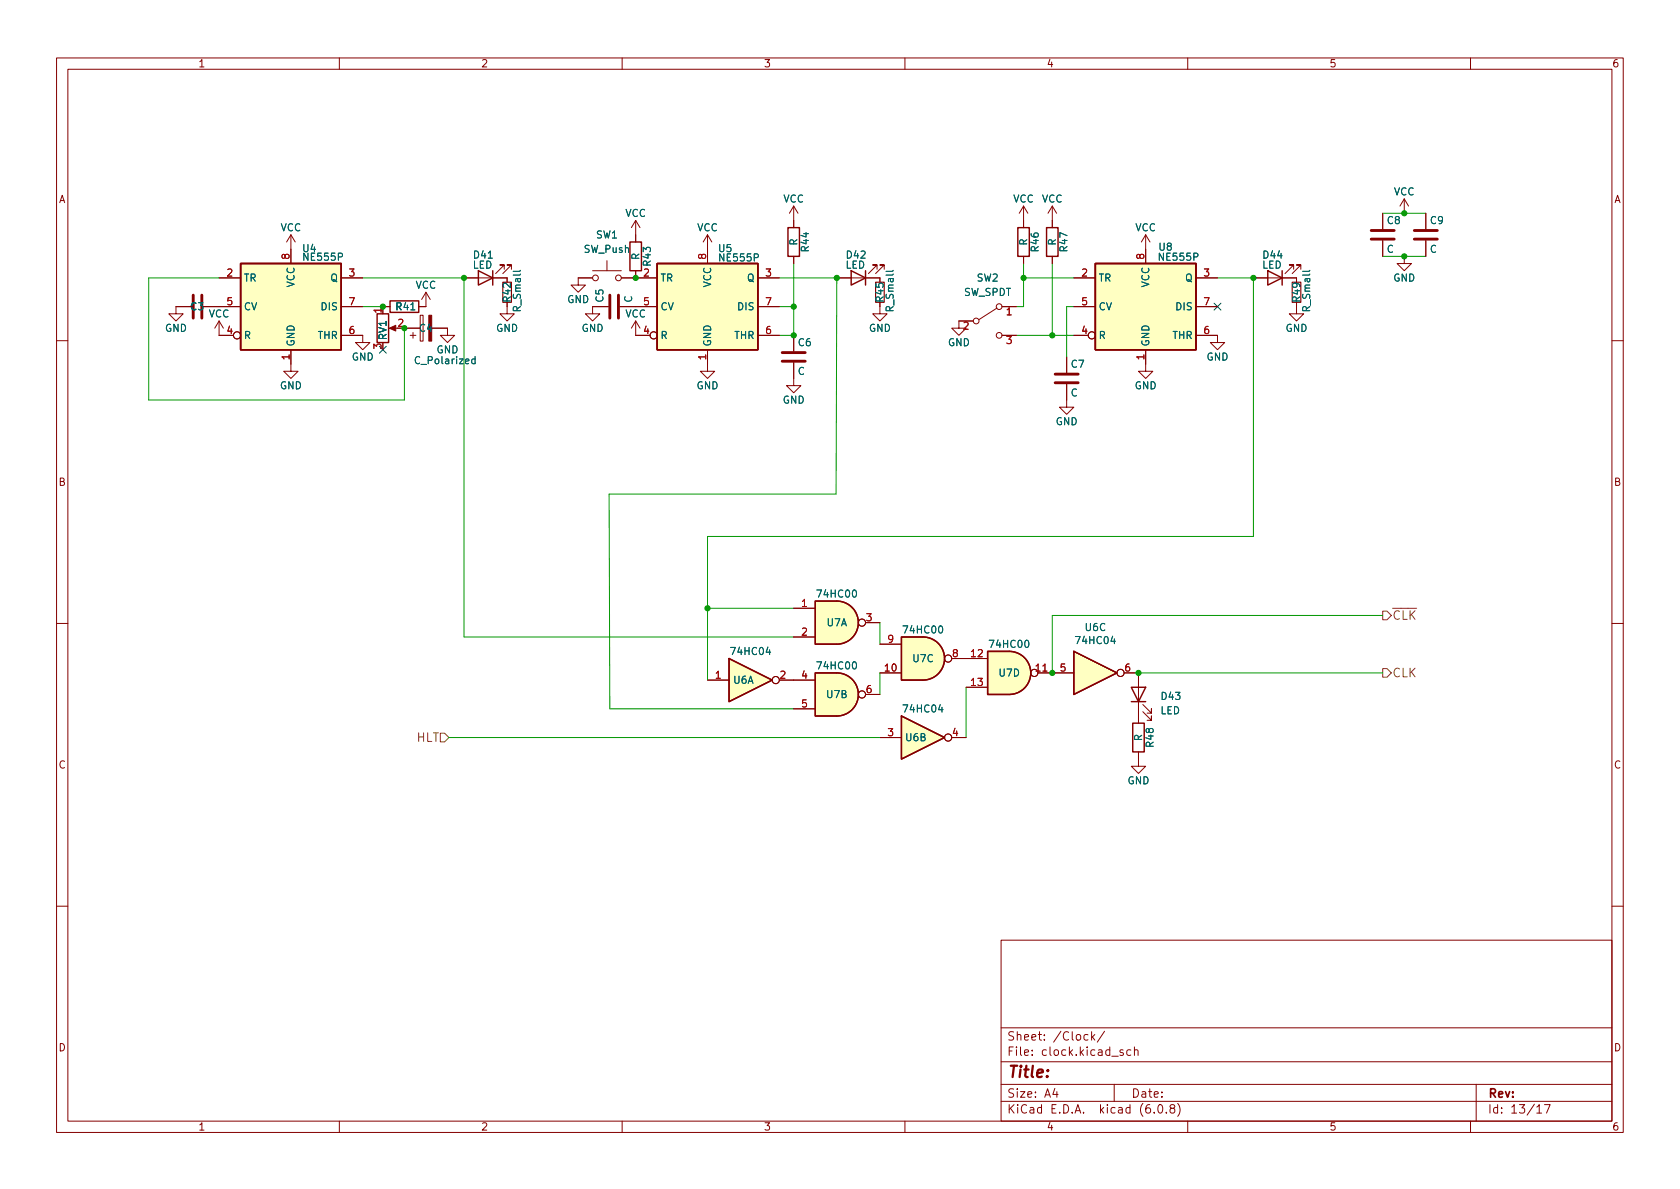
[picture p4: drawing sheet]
<svg xmlns="http://www.w3.org/2000/svg" width="297mm" height="210mm" viewBox="0 0 297 210" stroke-linecap="round" stroke-linejoin="round" font-family="sans-serif">
<g fill="none" stroke="#840000" stroke-width=".18">
<path d="M10 10.2h277v190.1h-277zM12 12.2h273v186.1h-273zM60 10.2v2M110 10.2v2M160 10.2v2M210 10.2v2M260 10.2v2M112.4 39v3.8M112.4 39l-.8 1.3M112.4 39l.8 1.3M140.3 36.4v3.9M140.3 36.4l-.7 1.3"/>
<path d="M140.3 36.4l.8 1.3M181 36.4v3.9M181 36.4l-.8 1.3M181 36.4l.7 1.3M186.1 36.4v3.9M186.1 36.4l-.8 1.3M186.1 36.4l.7 1.3M244.5 37.7v2.8M248.3 35.2l-.8 1.2M248.3 35.2v2.5M248.3 35.2l.7 1.2M252.1 37.7v2.8"/>
<path d="M33.9 54.2h-2.8v1.3h1.3l-1.3 1.3-1.3-1.3h1.3M35.9 54.2h6.6M38.7 56.8l-.7 1.2M38.7 56.8v2.5h2.6M38.7 56.8l.8 1.2M38.7 49.1h3.8M51.4 41.5l-.7 1.3M51.4 41.5v5.1M51.4 41.5l.8 1.3M60.3 59.3h3.8v1.3h1.3l-1.3 1.2-1.2-1.2h1.2M60.3 54.2h3.8M60.3 49.1h3.8"/>
<path d="M67.7 54.2h1.3M69.2 58h1M71.5 58h2.8M72.5 59.3h1M73 58.8v1M74.3 55.7h.5v4.6h-.5zM75.3 51.7v2.5h-1.3M75.3 51.7l-.8 1.3M75.3 51.7l.8 1.3M76.3 58h2.8v1.3h1.3l-1.3 1.3-1.2-1.3h1.2M82 49.1h7.7v.8M89.2 47.6v-.7h-.8h.8l-1.6 1.5"/>
<path d="M89.7 53.5v2h1.2l-1.2 1.3-1.3-1.3h1.3M90.4 47.6v-.7h-.7h.7l-1.5 1.5M104.8 49.1h-2.6v1.3h1.3l-1.3 1.3-1.2-1.3h1.2M104.8 47.9h5.1M107.3 46.1v1.8M107.6 54.2h-2.8v1.3h1.2l-1.2 1.3-1.3-1.3h1.3M109.6 54.2h6.6M109.9 49.1h6.3M112.4 56.8v2.5h2.5M112.4 47.9v1.2M112.4 56.8l-.8 1.2M112.4 56.8l.8 1.2"/>
<path d="M125.1 41.5v5.1M125.1 41.5l-.8 1.3M125.1 41.5l.8 1.3M134 54.2h3.8M134 59.3h3.8M134 49.1h3.8M140.3 45.3v1.3M140.3 59.3v2.8M148 49.1h7.6v.8M155.1 47.6v-.7h-.8h.8l-1.6 1.5M155.6 53.5v2h1.2l-1.2 1.3-1.3-1.3h1.3M156.3 47.6v-.7h-.7h.7l-1.5 1.5"/>
<path d="M172.1 56.8h-2.6v1.2h1.3l-1.3 1.3-1.2-1.3h1.2M176.3 54.5l-3.2 2M177.2 54.2h2.5M177.2 59.3h2.5M181 45.3v1.3M186.1 45.3v1.3M189.9 54.2h3.8M189.9 59.3h2.5M189.9 49.1h3.8M202.6 41.5v5.1M202.6 41.5l-.8 1.3M202.6 41.5l.7 1.3"/>
<path d="M211.5 59.3h3.8v1.3h1.2l-1.2 1.2-1.3-1.2h1.3M211.5 54.2h3.8M211.5 49.1h3.8M221.6 49.1h7.6v.8M228.7 47.6v-.7h-.7h.7l-1.5 1.5M229.2 53.5v2h1.3l-1.3 1.3-1.2-1.3h1.2M230 47.6v-.7h-.8h.8l-1.5 1.5M244.5 42.5v2.8M248.3 45.3v1.3h1.3l-1.3 1.3-1.3-1.3h1.3M252.1 42.5v2.8M10 60.2h2M51.4 61.8v3.9h1.3l-1.3 1.2-1.2-1.2h1.2"/>
<path d="M125.1 61.8v3.9h1.3l-1.3 1.2-1.3-1.2h1.3M140.3 64.1v4.1h1.3l-1.3 1.3-1.2-1.3h1.2M188.6 67.9v4.1h1.3l-1.3 1.3-1.3-1.3h1.3M188.6 63.1v2.8M202.6 61.8v3.9h1.2l-1.2 1.2-1.3-1.2h1.3M285 60.2h2M10 110.2h2M140.3 107.6h3.8M140.3 112.6h3.8M153 110.1h2.6M155.6 119h3.8M155.6 113.9h3.8"/>
<path d="M168.3 116.5h6.3M183.5 119h6.4M198.8 119h2.5v8.9M285 110.2h2M125.1 120.3h3.8M137.8 120.3h6.3M140.3 125.3h3.8M153 122.8h2.6M155.6 130.4h3.8M168.3 130.4h2.5M170.8 121.5h3.8M201.3 133v2.5h1.3l-1.3 1.3-1.3-1.3h1.3"/>
<path d="M202.1 125.9l1.5 1.5v-.8v.8h-.8M202.1 124.6l1.5 1.5v-.8v.8h-.8M10 160.2h2M177 166.3h108v32h-108zM285 160.2h2M60 198.3v2M110 198.3v2M160 198.3v2M177 194.8h108M177 191.8h108M177 187.8h108M177 181.8h108"/>
<path d="M186.5 192.5l-.4 1h1M186.9 193v1M192.4 183l-.5-.1-.3 .3v.4l.2 .3h.6M193 182.4v1.5M193.1 183.4l.5 .5M193.6 182.9l-.6 .6M195.3 182.4l-1.3 1.9M197 191.8v3M198.6 185.7l-.4-.1-.2 .2 .1 .3 .5 .1v.4h-.6M199.9 185.7l-.4-.1-.3 .3v.4l.2 .3h.5M200.6 185.8l.2-.2 .3 .1 .1 .9M200.6 185.1v1.5"/>
<path d="M204.1 196.7v.1M204.9 195.4l.2-.1a.81 .81 0 0 1 .6 .7 .81 .81 0 0 1-.3 .8h-.2a.81 .81 0 0 1-.6-.6 .81 .81 0 0 1 .3-.8zM206.2 196.7v.1M207.1 196l-.2-.3v-.2l.2-.2 .5 .1 .1 .2-.1 .2-.6 .2-.1 .3v.4l.2 .1h.5l.1-.3-.1-.4-.2-.1M208.2 195.1a1.72 1.72 0 0 1 0 2.3M210 198.3v2M260 198.3v2M261 191.8v6.5M271.7 195.8l.5-.5v1.5M271.7 196.8h.9M273.1 195.3h1l-.7 1.5"/>
<circle cx="41.9" cy="59.3" r=".63"/>
<circle cx="105.3" cy="49.1" r=".51"/>
<circle cx="109.3" cy="49.1" r=".51"/>
<circle cx="115.6" cy="59.3" r=".63"/>
<circle cx="172.6" cy="56.8" r=".51"/>
<circle cx="176.7" cy="59.3" r=".51"/>
<circle cx="176.7" cy="54.2" r=".51"/>
<circle cx="193" cy="59.3" r=".63"/>
<circle cx="152.4" cy="110.1" r=".63"/>
<circle cx="167.6" cy="116.5" r=".63"/>
<circle cx="182.9" cy="119" r=".63"/>
<circle cx="198.1" cy="119" r=".63"/>
<circle cx="137.2" cy="120.3" r=".63"/>
<circle cx="152.4" cy="122.8" r=".63"/>
<circle cx="167.6" cy="130.4" r=".63"/>
</g>
<g fill="#ffffc2" stroke="#ffffc2" stroke-width=".18">
<path d="M189.9 115.2l7.6 3.8-7.6 3.8z"/>
<path d="M159.4 126.6l7.6 3.8-7.6 3.8z"/>
<path d="M148 119a3.8 3.8 0 0 1 3.8 3.8 3.8 3.8 0 0 1-3.8 3.8z"/>
<path d="M144.1 119h3.9v7.6h-3.9z"/>
<path d="M163.2 112.6a3.8 3.8 0 0 1 3.8 3.9 3.8 3.8 0 0 1-3.8 3.8z"/>
<path d="M159.4 112.6h3.8v7.7h-3.8z"/>
<path d="M128.9 116.5l7.6 3.8-7.6 3.8z"/>
<path d="M116.2 46.6h17.8v15.2h-17.8z"/>
<path d="M148 106.3a3.8 3.8 0 0 1 3.8 3.8 3.8 3.8 0 0 1-3.8 3.8z"/>
<path d="M144.1 106.3h3.9v7.6h-3.9z"/>
<path d="M178.4 115.2a3.8 3.8 0 0 1 3.8 3.8 3.8 3.8 0 0 1-3.8 3.8z"/>
<path d="M174.6 115.2h3.8v7.6h-3.8z"/>
<path d="M193.7 46.6h17.8v15.2h-17.8z"/>
<path d="M42.5 46.6h17.8v15.2h-17.8z"/>
</g>
<g fill="none" stroke="#840000" stroke-width=".25">
<path d="M42.5 46.6h17.8v15.2h-17.8zM66.7 55.5h2v5.1h-2zM69 53.2h5v2h-5zM84.6 47.9l2.5 1.2-2.5 1.3zM87.1 47.9v2.5M111.4 42.8h2v5.1h-2zM116.2 46.6h17.8v15.2h-17.8zM139.3 40.3h2.1v5h-2.1zM150.5 47.9l2.5 1.2-2.5 1.3zM153 47.9v2.5M180 40.3h2v5h-2zM185 40.3h2.1v5h-2.1z"/>
<path d="M193.7 46.6h17.8v15.2h-17.8zM224.2 47.9l2.5 1.2-2.5 1.3zM226.7 47.9v2.5M128.9 116.5l7.6 3.8-7.6 3.8zM144.1 119h3.9a3.8 3.8 0 0 1 3.8 3.8 3.8 3.8 0 0 1-3.8 3.8h-3.9zM144.1 106.3h3.9a3.8 3.8 0 0 1 3.8 3.8 3.8 3.8 0 0 1-3.8 3.8h-3.9zM159.4 112.6h3.8a3.8 3.8 0 0 1 3.8 3.9 3.8 3.8 0 0 1-3.8 3.8h-3.8zM174.6 115.2h3.8a3.8 3.8 0 0 1 3.8 3.8 3.8 3.8 0 0 1-3.8 3.8h-3.8zM189.9 115.2l7.6 3.8-7.6 3.8zM159.4 126.6l7.6 3.8-7.6 3.8zM200 121.5h2.6l-1.3 2.6zM200 124.1h2.6"/>
<path d="M200.3 127.9h2v5.1h-2z"/>
</g>
<path d="M34.2 52.2v4.1M35.7 52.2v4.1M107.8 52.2v4.1M109.3 52.2v4.1M242.4 42.3h4.1M242.4 40.8h4.1M250.1 42.3h4M250.1 40.8h4M138.3 63.9h4.1M138.3 62.4h4.1M186.6 67.7h4M186.6 66.2h4" fill="none" stroke="#840000" stroke-width=".51"/>
<path d="M88.9 49.9h1.5v3.6h-1.5zM154.8 49.9h1.5v3.6h-1.5zM228.5 49.9h1.5v3.6h-1.5z" fill="none" stroke="#840000" stroke-width=".2"/>
<g fill="#840000" stroke="#840000" stroke-width=".18">
<path d="M68.8 58l1.2-.5v1z"/>
<path d="M75.8 55.7h.5v4.6h-.5z"/>
</g>
<path d="M84 63.5h-.4l-.2 .2 .1 .6h.5M84 63.1v1.2" fill="none" stroke="#006464" stroke-width=".18"/>
<path d="M244.5 118.2h.7l.8 .8-.8 .8h-.7zM244.5 108.1h.7l.8 .7-.8 .8h-.7zM77.9 129.7h.7l.8 .7-.8 .8h-.7z" fill="none" stroke="#725600" stroke-width=".18"/>
<g fill="none" stroke="#009600" stroke-width=".18">
<path d="M244.5 37.7h7.6M38.7 49.1h-12.4v21.6h45.2v-12.7M64.1 49.1h17.9v63.5h58.3M64.1 54.2h3.6M137.8 49.1h10.2l-.2 38.3h-40.1l.1 37.9h32.5M137.8 54.2h2.5M140.3 46.6v12.7h-2.5M179.7 59.3h10.2M181 49.1h8.9M181 46.6v7.6h-1.3M186.1 46.6v12.7M189.9 54.2h-1.3v8.9"/>
<path d="M215.3 49.1h6.3v45.8h-96.5v25.4M244.5 45.3h7.6M125.1 107.6h15.2M155.6 110.1v3.8M155.6 119v3.8M201.3 119h43.2M244.5 108.8h-58.4v10.2M79.4 130.4h76.2M170.8 121.5v8.9"/>
</g>
<path d="M214.7 53.6l1.2 1.2M215.9 53.6l-1.2 1.2M67.1 61.2l1.2 1.3M68.3 61.2l-1.2 1.3" fill="none" stroke="#000084" stroke-width=".18"/>
<g fill="#009600" stroke="#009600" stroke-width=".18">
<circle cx="125.1" cy="107.6" r=".46"/>
<circle cx="148" cy="49.1" r=".46"/>
<circle cx="140.3" cy="59.3" r=".46"/>
<circle cx="186.1" cy="119" r=".46"/>
<circle cx="201.3" cy="119" r=".46"/>
<circle cx="248.3" cy="45.3" r=".46"/>
<circle cx="221.6" cy="49.1" r=".46"/>
<circle cx="248.3" cy="37.7" r=".46"/>
<circle cx="112.4" cy="49.1" r=".46"/>
<circle cx="71.5" cy="58" r=".46"/>
<circle cx="82" cy="49.1" r=".46"/>
<circle cx="67.7" cy="54.2" r=".46"/>
<circle cx="181" cy="49.1" r=".46"/>
<circle cx="140.3" cy="54.2" r=".46"/>
<circle cx="186.1" cy="59.3" r=".46"/>
</g>
<text font-size="2.8" fill="#840000" x="178" y="190.6">Title:</text>
<g font-size="2.1" fill="#725600">
<text x="246.1" y="109.6">~{CLK}</text>
<text x="246.1" y="119.8">CLK</text>
<text x="73.6" y="131.2">HLT</text>
</g>
<g font-size="2.1" fill="#840000">
<text x="178" y="184">Sheet: /Clock/</text>
<text x="178" y="186.7">File: clock.kicad_sch</text>
<text x="178" y="196.9">KiCad E.D.A. kicad (6.0.8)</text>
<text x="178" y="194.1">Size: A4</text>
<text x="200" y="194.1">Date:</text>
<text x="263" y="194.1">Rev:</text>
<text x="263" y="196.9">Id: 13/17</text>
</g>
<g font-size="1.8" fill="#840000">
<text x="35" y="11.9">1</text>
<text x="85" y="11.9">2</text>
<text x="135" y="11.9">3</text>
<text x="185" y="11.9">4</text>
<text x="235" y="11.9">5</text>
<text x="285" y="11.9">6</text>
<text x="10.3" y="35.9">A</text>
<text x="285.3" y="35.9">A</text>
<text x="10.3" y="85.9">B</text>
<text x="285.3" y="85.9">B</text>
<text x="10.3" y="135.9">C</text>
<text x="285.3" y="135.9">C</text>
<text x="10.3" y="185.9">D</text>
<text x="285.3" y="185.9">D</text>
<text x="35" y="199.9">1</text>
<text x="85" y="199.9">2</text>
<text x="135" y="199.9">3</text>
<text x="185" y="199.9">4</text>
<text x="235" y="199.9">5</text>
<text x="285" y="199.9">6</text>
</g>
<g font-size="1.8" fill="#006464">
<text x="138.5" y="35.8">VCC</text>
<text x="179.1" y="35.8">VCC</text>
<text x="184.2" y="35.8">VCC</text>
<text x="246.4" y="34.5">VCC</text>
<text x="49.6" y="40.9">VCC</text>
<text x="110.5" y="38.3">VCC</text>
<text x="123.2" y="40.9">VCC</text>
<text x="200.7" y="40.9">VCC</text>
<text x="245.3" y="39.6">C8</text>
<text x="252.9" y="39.6">C9</text>
<text x="53.6" y="44.6">U4</text>
<text x="53.8" y="46.1">NE555P</text>
<text x="83.6" y="47.5">LED</text>
<text x="83.8" y="45.7">D41</text>
<text x="103.2" y="44.7">SW_Push</text>
<text x="105.4" y="42.2">SW1</text>
<text x="113" y="46" transform="rotate(-90 113 46)">R</text>
<text x="115.1" y="47" transform="rotate(-90 115.1 47)">R43</text>
<text x="127.1" y="44.6">U5</text>
<text x="127.3" y="46.2">NE555P</text>
<text x="141" y="43.4" transform="rotate(-90 141 43.4)">R</text>
<text x="143" y="44.4" transform="rotate(-90 143 44.4)">R44</text>
<text x="149.5" y="47.5">LED</text>
<text x="149.7" y="45.7">D42</text>
<text x="181.6" y="43.4" transform="rotate(-90 181.6 43.4)">R</text>
<text x="183.6" y="44.4" transform="rotate(-90 183.6 44.4)">R46</text>
<text x="186.7" y="43.4" transform="rotate(-90 186.7 43.4)">R</text>
<text x="188.7" y="44.4" transform="rotate(-90 188.7 44.4)">R47</text>
<text x="204.9" y="44.3">U8</text>
<text x="205.1" y="46.1">NE555P</text>
<text x="223.1" y="47.5">LED</text>
<text x="223.4" y="45.7">D44</text>
<text x="245.2" y="44.7">C</text>
<text x="252.8" y="44.7">C</text>
<text x="43.1" y="49.8">TR</text>
<text x="52.1" y="50.8" transform="rotate(-90 52.1 50.8)">VCC</text>
<text x="58.4" y="49.8">Q</text>
<text x="73.4" y="51">VCC</text>
<text x="90.3" y="53.3" transform="rotate(-90 90.3 53.3)">R42</text>
<text x="100.3" y="53.6">GND</text>
<text x="106.7" y="53.4" transform="rotate(-90 106.7 53.4)">C5</text>
<text x="111.8" y="53.5" transform="rotate(-90 111.8 53.5)">C</text>
<text x="116.7" y="49.8">TR</text>
<text x="125.7" y="50.8" transform="rotate(-90 125.7 50.8)">VCC</text>
<text x="132.1" y="49.8">Q</text>
<text x="156.2" y="53.3" transform="rotate(-90 156.2 53.3)">R45</text>
<text x="170.3" y="52.3">SW_SPDT</text>
<text x="172.7" y="49.8">SW2</text>
<text x="194.2" y="49.8">TR</text>
<text x="203.2" y="50.8" transform="rotate(-90 203.2 50.8)">VCC</text>
<text x="209.6" y="49.8">Q</text>
<text x="229.9" y="53.3" transform="rotate(-90 229.9 53.3)">R49</text>
<text x="246.3" y="49.8">GND</text>
<text x="29.1" y="58.7">GND</text>
<text x="33.6" y="54.9">C</text>
<text x="33.7" y="54.9">C3</text>
<text x="36.9" y="56.1">VCC</text>
<text x="43.1" y="59.9">R</text>
<text x="43.1" y="54.9">CV</text>
<text x="56.2" y="59.9">THR</text>
<text x="56.9" y="54.9">DIS</text>
<text x="69.8" y="54.9">R</text>
<text x="70.1" y="54.9">R41</text>
<text x="74.2" y="58.7">C4</text>
<text x="87.7" y="58.7">GND</text>
<text x="92.1" y="54.9" transform="rotate(-90 92.1 54.9)">R_Small</text>
<text x="102.8" y="58.7">GND</text>
<text x="110.5" y="56.1">VCC</text>
<text x="116.7" y="59.9">R</text>
<text x="116.7" y="54.9">CV</text>
<text x="129.8" y="59.9">THR</text>
<text x="130.5" y="54.9">DIS</text>
<text x="153.6" y="58.7">GND</text>
<text x="158" y="54.9" transform="rotate(-90 158 54.9)">R_Small</text>
<text x="194.2" y="59.9">R</text>
<text x="194.2" y="54.9">CV</text>
<text x="207.3" y="59.9">THR</text>
<text x="208" y="54.9">DIS</text>
<text x="227.3" y="58.7">GND</text>
<text x="231.6" y="54.9" transform="rotate(-90 231.6 54.9)">R_Small</text>
<text x="52.1" y="61.3" transform="rotate(-90 52.1 61.3)">GND</text>
<text x="62.2" y="63.7">GND</text>
<text x="68.3" y="60.1" transform="rotate(-90 68.3 60.1)">RV1</text>
<text x="73.7" y="64.4">C_Polarized</text>
<text x="77.2" y="62.5">GND</text>
<text x="125.7" y="61.3" transform="rotate(-90 125.7 61.3)">GND</text>
<text x="141.2" y="61.2">C6</text>
<text x="167.6" y="61.2">GND</text>
<text x="189.4" y="65">C7</text>
<text x="203.2" y="61.3" transform="rotate(-90 203.2 61.3)">GND</text>
<text x="213.3" y="63.7">GND</text>
<text x="49.5" y="68.8">GND</text>
<text x="123.1" y="68.8">GND</text>
<text x="138.4" y="71.4">GND</text>
<text x="141" y="66.3">C</text>
<text x="189.3" y="70.1">C</text>
<text x="200.6" y="68.8">GND</text>
<text x="186.6" y="75.2">GND</text>
<text x="144.7" y="105.7">74HC00</text>
<text x="146.2" y="110.7">U7A</text>
<text x="160" y="112">74HC00</text>
<text x="190.4" y="113.9">74HC04</text>
<text x="191.9" y="111.6">U6C</text>
<text x="129.5" y="115.8">74HC04</text>
<text x="144.7" y="118.4">74HC00</text>
<text x="161.4" y="117.1">U7C</text>
<text x="175.2" y="114.5">74HC00</text>
<text x="176.7" y="119.6">U7D</text>
<text x="129.7" y="120.9">U6A</text>
<text x="146.2" y="123.4">U7B</text>
<text x="160" y="126">74HC04</text>
<text x="205.4" y="123.8">D43</text>
<text x="160.2" y="131.1">U6B</text>
<text x="201.9" y="131.1" transform="rotate(-90 201.9 131.1)">R</text>
<text x="205.1" y="126.3">LED</text>
<text x="204" y="132" transform="rotate(-90 204 132)">R48</text>
<text x="199.3" y="138.7">GND</text>
</g>
<g font-size="1.8" fill="#a90000">
<text x="51.2" y="45.8" transform="rotate(-90 51.2 45.8)">8</text>
<text x="124.8" y="45.8" transform="rotate(-90 124.8 45.8)">8</text>
<text x="202.3" y="45.8" transform="rotate(-90 202.3 45.8)">8</text>
<text x="40.1" y="48.9">2</text>
<text x="40.1" y="54">5</text>
<text x="61.7" y="48.9">3</text>
<text x="61.7" y="54">7</text>
<text x="113.8" y="48.9">2</text>
<text x="113.8" y="54">5</text>
<text x="135.4" y="48.9">3</text>
<text x="135.4" y="54">7</text>
<text x="191.3" y="48.9">2</text>
<text x="191.3" y="54">5</text>
<text x="212.9" y="48.9">3</text>
<text x="212.9" y="54">7</text>
<text x="40.1" y="59">4</text>
<text x="61.7" y="59">6</text>
<text x="67.4" y="55.4" transform="rotate(-90 67.4 55.4)">1</text>
<text x="70.4" y="57.8">2</text>
<text x="113.8" y="59">4</text>
<text x="135.4" y="59">6</text>
<text x="170.3" y="58.3">2</text>
<text x="177.9" y="55.7">1</text>
<text x="191.3" y="59">4</text>
<text x="212.9" y="59">6</text>
<text x="51.2" y="63.6" transform="rotate(-90 51.2 63.6)">1</text>
<text x="67.4" y="61.7" transform="rotate(-90 67.4 61.7)">3</text>
<text x="124.8" y="63.6" transform="rotate(-90 124.8 63.6)">1</text>
<text x="177.9" y="60.8">3</text>
<text x="202.3" y="63.6" transform="rotate(-90 202.3 63.6)">1</text>
<text x="141.7" y="107.3">1</text>
<text x="141.7" y="112.4">2</text>
<text x="153.2" y="109.8">3</text>
<text x="157" y="113.7">9</text>
<text x="156.5" y="118.7">10</text>
<text x="168.4" y="116.2">8</text>
<text x="171.7" y="116.2">12</text>
<text x="183.2" y="118.7">11</text>
<text x="187.5" y="118.7">5</text>
<text x="198.9" y="118.7">6</text>
<text x="126.5" y="120">1</text>
<text x="137.9" y="120">2</text>
<text x="141.7" y="120">4</text>
<text x="141.7" y="125.1">5</text>
<text x="153.2" y="122.5">6</text>
<text x="171.7" y="121.3">13</text>
<text x="157" y="130.2">3</text>
<text x="168.4" y="130.2">4</text>
</g>
</svg>
